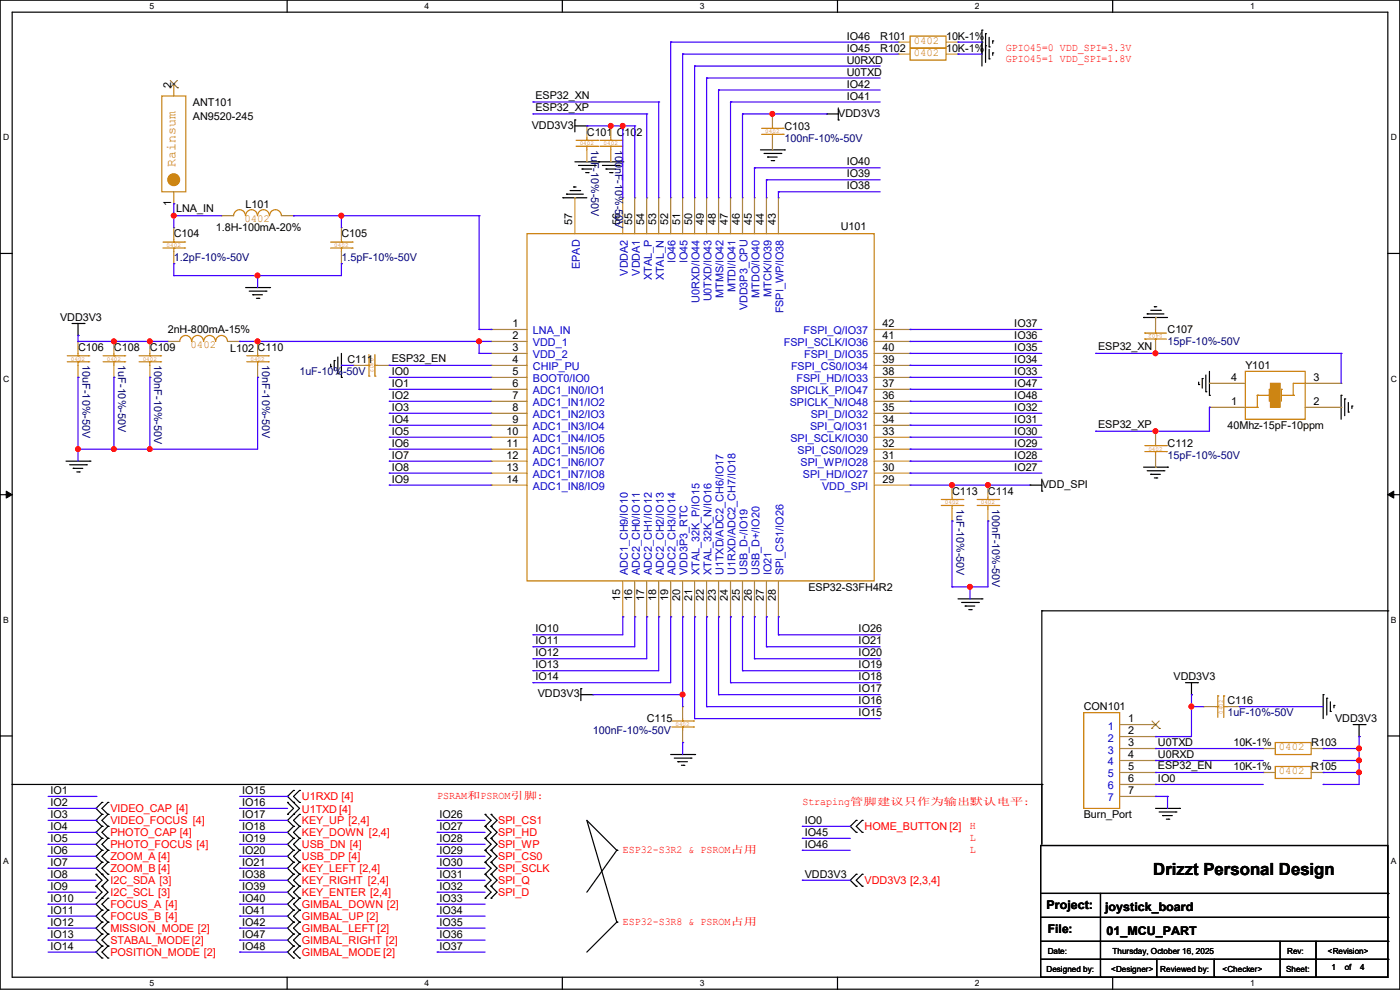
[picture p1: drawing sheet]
<svg xmlns="http://www.w3.org/2000/svg" width="297mm" height="210mm" viewBox="0 0 297 210" stroke-linecap="round" stroke-linejoin="round" font-family="sans-serif">
<path d="M0 0h297v209.8h-297zM2.6 2.6h291.8v204.7h-291.8z" fill="none" stroke="#000" stroke-width=".25"/>
<g fill="#fff">
<path d="M31.7 .3h1v2h-1z"/>
<path d="M31.7 207.6h1v1.9h-1z"/>
</g>
<path d="M60.9 0v2.6M60.9 207.3v2.5" fill="none" stroke="#000" stroke-width=".25"/>
<g fill="#fff">
<path d="M90.1 .3h1v2h-1z"/>
<path d="M90.1 207.6h1v1.9h-1z"/>
</g>
<path d="M119.3 0v2.6M119.3 207.3v2.5" fill="none" stroke="#000" stroke-width=".25"/>
<g fill="#fff">
<path d="M148.5 .3h.9v2h-.9z"/>
<path d="M148.5 207.6h.9v1.9h-.9z"/>
</g>
<path d="M177.7 0v2.6M177.7 207.3v2.5" fill="none" stroke="#000" stroke-width=".25"/>
<g fill="#fff">
<path d="M206.8 .3h1v2h-1z"/>
<path d="M206.8 207.6h1v1.9h-1z"/>
</g>
<path d="M236.1 0v2.6M236.1 207.3v2.5" fill="none" stroke="#000" stroke-width=".25"/>
<g fill="#fff">
<path d="M265.2 .3h1v2h-1z"/>
<path d="M265.2 207.6h1v1.9h-1z"/>
<path d="M.7 28.2h1.2v1.9h-1.2z"/>
<path d="M295.1 28.2h1.2v1.9h-1.2z"/>
<path d="M.7 79.3h1.2v2h-1.2z"/>
<path d="M295.1 79.3h1.2v2h-1.2z"/>
</g>
<path d="M0 53.8h2.6M294.4 53.8h2.6" fill="none" stroke="#000" stroke-width=".25"/>
<g fill="#fff">
<path d="M.7 130.5h1.2v2h-1.2z"/>
<path d="M295.1 130.5h1.1v2h-1.1z"/>
</g>
<path d="M0 104.9h2.6M294.4 104.9h2.6" fill="none" stroke="#000" stroke-width=".25"/>
<path d="M1.3 104.2l1.3 .7-1.3 .8zM294.4 104.9l1.3-.7v1.5z" fill="#000" stroke="#000" stroke-width=".21"/>
<g fill="#fff">
<path d="M.7 181.7h1.2v2h-1.2z"/>
<path d="M295.1 181.7h1.1v2h-1.1z"/>
</g>
<g fill="none" stroke="#000" stroke-width=".25">
<path d="M208.3 8.9h.1M208.3 6.4h.1M208.3 6.4v7.6M209.1 9.7h.1M209.1 7.2h.1M209.1 7.2v6.1M209.8 12.5h.1M209.8 9.9h.1M209.8 7.9v2M209.8 10.5v2M210.6 11.2h.1M210.6 8.7h.1"/>
<path d="M210.6 8.7v.5M210.6 11.2v.5M121.7 39.7h.1M121.7 39.7h.5M122 25.4h.1M122 26.7h2.5M122 25.4v2.6M122 34.3h10.1M122.7 35.1h3.6M123.5 35.9h.1M123.5 35.9h2M124.2 36.6h.6"/>
<path d="M124.5 26.7h.1M124.8 36.6h.1M126.3 35.1h.1M127 34.3h.1M127.8 35.1h3.6M128.6 35.9h.1M128.6 35.9h2M129.3 36.6h.5M129.8 36.6h.1M131.4 35.1h.1M132.1 34.3h.1M161.3 31.8h5.1"/>
<path d="M162.1 32.6h3.6M162.9 33.3h.1M162.9 33.3h2M163.6 34.1h.5M164.1 34.1h.1M165.7 32.6h.1M166.4 31.8h.1M175.3 24.2h.1M175.3 24.2h2.5M177.8 25.4h.1M177.8 22.9v2.5M119.4 42h.1"/>
<path d="M119.4 42h5.1M120.2 41.2h.1M120.2 41.2h3.5M120.9 40.4h2.1M123 40.4h.1M15.3 68.6h2.5M16.6 71.2h.1M16.6 68.6v2.6M17.8 68.6h.1M52.1 61h5.1M52.9 61.8h3.5M53.6 62.5h.1"/>
<path d="M53.6 62.5h2.1M54.4 63.3h.5M54.9 63.3h.1M56.4 61.8h.1M57.2 61h.1M70.1 77.8h.1M70.1 77.3v.5M70.9 76.5h.1M70.9 76.5v2M71.7 79.3h.1M71.7 75.7v3.6M72.4 75v5.1"/>
<path d="M242.6 67.4h.1M242.6 67.4h5.1M243.4 66.6h.1M243.4 66.6h3.5M244.1 65.8h2.1M244.9 65.1h.1M244.9 65.1h.5M246.2 65.8h.1M255.8 79.5v3.6M256.6 78.8v5.1M14 97.8h5.1M14.8 98.6h3.5"/>
<path d="M15.5 99.4h.1M15.5 99.4h2.1M18.3 98.6h.1M19.1 97.8h.1M72.4 80.1h.1M242.6 99.1h5.1M243.4 99.9h3.5M246.9 99.9h.1M247.7 99.1h.1M254.3 81.6h.1M254.3 81.1v.5M255.1 80.3h.1"/>
<path d="M255.1 80.3v2M255.8 83.1h.1M256.6 83.9h.1M284.5 83.9h.1M284.5 83.9v5M285.3 84.6h.1M285.3 84.6v3.6M286 87.4h.1M286 85.4v2M286.8 86.1h.1M286.8 86.1v.6M16.3 100.1h.5"/>
<path d="M16.8 100.1h.1M218.5 102.9h.1M218.5 102.9h2.5M221 104.2h.1M221 101.6v2.6M244.1 100.6h.1M244.1 100.6h2.1M244.9 101.4h.5M245.4 101.4h.1M203.2 127h5.1M204 127.8h3.6M204.8 128.6h.1"/>
<path d="M204.8 128.6h2M205.5 129.3h.5M206 129.3h.1M207.6 127.8h.1M208.3 127h.1M221 129.6h.1M221 129.6v49.5M221 129.6h73.4M294.4 129.6h.1M0 156.1h2.6M123.2 146.1h.1M123.2 147.4h2.6"/>
<path d="M123.2 146.1v2.5M125.8 147.4h.1M251.5 144.8h2.5M252.8 147.4h.1M252.8 144.8v2.6M254 144.8h.1M280.7 147.4h.1M280.7 147.4v5M281.5 148.1h.1M281.5 148.1v3.6M282.2 150.9h.1M282.2 148.9v2"/>
<path d="M283 149.6h.1M283 149.6v.6M287.1 153.7h2.5M288.3 156.3h.1M288.3 153.7v2.6M289.6 153.7h.1M294.4 156.1h2.6M2.6 166.4h.1M2.6 166.4h218.4M21.6 170.2h.1M21.6 172.8h.1M21.6 175.3h.1"/>
<path d="M21.6 177.8h.1M21.6 170.2l-1.2 1.3 1.2 1.3M21.6 172.8l-1.2 1.2 1.2 1.3M21.6 175.3l-1.2 1.3 1.2 1.2M21.6 177.8l-1.2 1.3 1.2 1.3M22.9 172.8h.1M22.9 170.2h.1M22.9 175.3h.1M22.9 177.8h.1M22.9 170.2l-1.3 1.3 1.3 1.3M22.9 172.8l-1.3 1.2 1.3 1.3M22.9 175.3l-1.3 1.3 1.3 1.2"/>
<path d="M22.9 177.8l-1.3 1.3 1.3 1.3M61 172.8h.1M61 170.2h.1M61 170.2l1.3 1.3-1.3 1.3M62.3 172.8h.1M62.3 170.2h.1M62.3 167.7h.1M62.3 175.3h.1M62.3 177.8h.1M62.3 167.7l-1.3 1.3 2.5 2.5-2.5 2.5 1.3 1.3M62.3 175.3l-1.3 1.3 1.3 1.2M62.3 177.8l-1.3 1.3 1.3 1.3"/>
<path d="M63.5 170.2h.1M63.5 167.7h.1M63.5 175.3h.1M63.5 172.8h.1M63.5 177.8h.1M63.5 167.7l-1.2 1.3 1.2 1.2M63.5 172.8l-1.2 1.2 1.2 1.3M63.5 175.3l-1.2 1.3 1.2 1.2M63.5 177.8l-1.2 1.3 1.2 1.3M102.9 177.8h.1M102.9 175.3h.1M102.9 172.8h.1"/>
<path d="M102.9 175.3l1.3 1.3-1.3 1.2M102.9 177.8l1.3 1.3-1.3 1.3M102.9 172.8l1.3 1.2-1.3 1.3M104.2 177.8h.1M104.2 175.3h.1M104.2 172.8h.1M104.2 175.3l1.3 1.3-1.3 1.2M104.2 177.8l1.3 1.3-1.3 1.3M104.2 172.8l1.3 1.2-1.3 1.3M142.3 160.1h5.1M143 160.8h3.6M143.8 161.6h.1"/>
<path d="M143.8 161.6h2M144.6 162.3h.5M145.1 162.3h.1M146.6 160.8h.1M147.4 160.1h.1M181.7 174h.1M181.7 176.6h.1M181.7 174l-1.3 1.3 1.3 1.3M182.9 176.6h.1M182.9 174h.1M182.9 174l-1.2 1.3 1.2 1.3M220.8 179.4h73.6v27.9h-73.6z"/>
<path d="M221 166.4h.1M245.2 171.5h5M245.9 172.3h3.6M246.7 173h.1M246.7 173h2M247.4 173.8h.5M247.9 173.8h.1M249.5 172.3h.1M250.2 171.5h.1M20.4 188h.1M20.4 185.5h.1M20.4 190.5h.1"/>
<path d="M20.4 185.5l1.2 1.2-1.2 1.3M20.4 188l1.2 1.3-1.2 1.2M21.6 188h.1M21.6 185.5h.1M21.6 190.5h.1M21.6 193.1h.1M21.6 180.4h.1M21.6 182.9h.1M21.6 195.6h.1M21.6 198.2h.1M21.6 182.9l-1.2 1.3 2.5 2.5-1.3 1.3M21.6 188l1.3 1.3-2.5 2.5 1.2 1.3"/>
<path d="M21.6 180.4l-1.2 1.3 1.2 1.2M21.6 195.6l-1.2 1.3 1.2 1.3M21.6 198.2l-1.2 1.2 1.2 1.3M21.6 193.1l-1.2 1.3 1.2 1.2M22.9 193.1h.1M22.9 190.5h.1M22.9 180.4h.1M22.9 182.9h.1M22.9 185.5h.1M22.9 198.2h.1M22.9 195.6h.1M22.9 190.5l-1.3 1.3 1.3 1.3"/>
<path d="M22.9 180.4l-1.3 1.3 1.3 1.2M22.9 182.9l-1.3 1.3 1.3 1.3M22.9 195.6l-1.3 1.3 1.3 1.3M22.9 198.2l-1.3 1.2 1.3 1.3M22.9 193.1l-1.3 1.3 1.3 1.2M62.3 190.5h.1M62.3 193.1h.1M62.3 195.6h.1M62.3 198.2h.1M62.3 182.9h.1M62.3 185.5h.1M62.3 188h.1"/>
<path d="M62.3 180.4h.1M62.3 190.5l-1.3 1.3 1.3 1.3M62.3 193.1l-1.3 1.3 1.3 1.2M62.3 195.6l-1.3 1.3 1.3 1.3M62.3 198.2l-1.3 1.2 1.3 1.3M62.3 182.9l-1.3 1.3 1.3 1.3M62.3 185.5l-1.3 1.2 1.3 1.3M62.3 188l-1.3 1.3 1.3 1.2M62.3 180.4l-1.3 1.3 1.3 1.2M63.5 193.1h.1M63.5 190.5h.1M63.5 195.6h.1"/>
<path d="M63.5 198.2h.1M63.5 185.5h.1M63.5 182.9h.1M63.5 188h.1M63.5 180.4h.1M63.5 190.5l-1.2 1.3 1.2 1.3M63.5 193.1l-1.2 1.3 1.2 1.2M63.5 195.6l-1.2 1.3 1.2 1.3M63.5 198.2l-1.2 1.2 1.2 1.3M63.5 182.9l-1.2 1.3 1.2 1.3M63.5 185.5l-1.2 1.2 1.2 1.3M63.5 188l-1.2 1.3 1.2 1.2"/>
<path d="M63.5 180.4l-1.2 1.3 1.2 1.2M102.9 180.4h.1M102.9 182.9h.1M102.9 185.5h.1M102.9 188h.1M102.9 190.5h.1M102.9 180.4l1.3 1.3-1.3 1.2M102.9 182.9l1.3 1.3-1.3 1.3M102.9 185.5l1.3 1.2-1.3 1.3M102.9 188l1.3 1.3-1.3 1.2M104.2 180.4h.1M104.2 182.9h.1"/>
<path d="M104.2 185.5h.1M104.2 188h.1M104.2 190.5h.1M104.2 180.4l1.3 1.3-1.3 1.2M104.2 182.9l1.3 1.3-1.3 1.3M104.2 185.5l1.3 1.2-1.3 1.3M104.2 188l1.3 1.3-1.3 1.2M130.9 180.4h.1M130.9 195.6h.1M130.9 180.4l-6.4-6.4 6.4 21.6M130.9 180.4l-6.4 8.9M130.9 195.6l-6.4 6.4"/>
<path d="M181.7 185.5h.1M181.7 188h.1M181.7 185.5l-1.3 1.2 1.3 1.3M182.9 188h.1M182.9 185.5h.1M182.9 185.5l-1.2 1.2 1.2 1.3M220.8 189.5h73.6M220.8 194.6h73.6M220.8 199.7h73.6M233.5 189.5v17.8M271.6 199.7v7.6M279.2 199.7v7.6"/>
<path d="M294.4 189.5h.1M294.4 194.6h.1M294.4 199.7h.1M21.6 200.7h.1M21.6 203.2h.1M21.6 200.7l-1.2 1.3 1.2 1.2M22.9 200.7h.1M22.9 203.2h.1M22.9 200.7l-1.3 1.3 1.3 1.2M62.3 200.7h.1M62.3 203.2h.1M62.3 200.7l-1.3 1.3 1.3 1.2"/>
<path d="M63.5 200.7h.1M63.5 203.2h.1M63.5 200.7l-1.2 1.3 1.2 1.2M220.8 203.5h73.6M233.5 207.3h.1M245.4 207.3h.1M245.4 203.5v3.8M257.6 207.3h.1M257.6 203.5v3.8M271.6 207.3h.1M279.2 207.3h.1M294.4 203.5h.1"/>
</g>
<g fill="none" stroke="#cc8006" stroke-width=".25">
<path d="M193.1 7.7h7.6v2.5h-7.6zM193.1 10.2h7.6v2.5h-7.6zM34.3 20.4h5.1v20.3h-5.1zM122.2 31h4.6M122.2 29.8h4.6M124.5 29.8h.1M124.5 31h.1M124.5 29.3v.5M124.5 31v.8M126.8 31h.1M126.8 29.8h.1M127.3 31h4.6"/>
<path d="M127.3 29.8h4.6M129.6 29.8h.1M129.6 31h.1M129.6 29.3v.5M129.6 31v.8M131.9 31h.1M131.9 29.8h.1M161.6 28.5h4.6M161.6 27.2h4.6M163.9 27.2h.1M163.9 28.5h.1M163.9 26.7v.5"/>
<path d="M163.9 28.5v.8M166.2 28.5h.1M166.2 27.2h.1M34.6 52.6h4.6M34.6 51.4h4.6M36.9 51.4h.1M36.9 52.6h.1M36.9 50.8v.6M36.9 52.6v.8M39.2 52.6h.1M39.2 51.4h.1M49.6 45.8a1.25 1.25 0 0 1 1.2-1.3 1.25 1.25 0 0 1 1.3 1.3"/>
<path d="M52.1 45.8a1.25 1.25 0 0 1 1.3-1.3 1.25 1.25 0 0 1 1.2 1.3 1.29 1.29 0 0 1 1.3-1.3 1.29 1.29 0 0 1 1.3 1.3 1.25 1.25 0 0 1 1.2-1.3 1.25 1.25 0 0 1 1.3 1.3M70.1 52.6h4.6M70.1 51.4h4.6M72.4 51.4h.1M72.4 52.6h.1M72.4 50.8v.6M72.4 52.6v.8M74.7 52.6h.1M74.7 51.4h.1M111.8 49.6h73.7v73.6h-73.7zM14.3 76.8h4.5M14.3 75.5h4.5"/>
<path d="M16.6 75.5h.1M16.6 76.8h.1M16.6 75v.5M16.6 76.8v.7M18.8 76.8h.1M18.8 75.5h.1M21.9 76.8h4.6M21.9 75.5h4.6M24.2 75.5h.1M24.2 76.8h.1M24.2 75v.5M24.2 76.8v.7"/>
<path d="M26.5 76.8h.1M26.5 75.5h.1M29.5 76.8h4.6M29.5 75.5h4.6M31.8 75.5h.1M31.8 76.8h.1M31.8 75v.5M31.8 76.8v.7M34.1 76.8h.1M34.1 75.5h.1M38.1 72.4a1.25 1.25 0 0 1 1.3-1.2 1.25 1.25 0 0 1 1.2 1.2M40.7 72.4a1.25 1.25 0 0 1 1.2-1.2 1.25 1.25 0 0 1 1.3 1.2"/>
<path d="M43.2 72.4a1.25 1.25 0 0 1 1.3-1.2 1.25 1.25 0 0 1 1.2 1.2M45.8 72.4a1.25 1.25 0 0 1 1.2-1.2 1.25 1.25 0 0 1 1.3 1.2M52.4 76.8h4.5M52.4 75.5h4.5M54.7 75.5h.1M54.7 76.8h.1M54.7 75v.5M54.7 76.8v.7M56.9 76.8h.1M56.9 75.5h.1M77.5 77.5h.8M78.3 79.8h.1"/>
<path d="M78.3 77.5h.1M78.3 75.2v4.6M79.5 77.5h.1M79.5 79.8h.1M79.5 77.5h.6M79.5 75.2v4.6M242.9 70.7h.1M242.9 71.9h.1M242.9 70.7h4.5M242.9 71.9h4.5M245.2 71.9h.1M245.2 70.7h.1"/>
<path d="M245.2 69.9v.8M245.2 71.9v.5M264.2 78.8h12.7v10.1h-12.7zM242.9 95.8h4.5M242.9 94.5h4.5M245.2 94.5h.1M245.2 95.8h.1M245.2 94v.5M245.2 95.8v.8M247.4 95.8h.1M247.4 94.5h.1M264.2 86.4h2.5"/>
<path d="M266.7 86.4h.1M266.7 83.9h.1M266.7 83.9v2.5M266.7 83.9h2.6M269.3 82.6h.1M269.3 82.6v2.5M271.8 82.6h.1M271.8 83.9h2.6M271.8 82.6v2.5M274.4 83.9h.1M276.9 81.3h.1M276.9 81.3h-2.5v2.6"/>
<path d="M199.7 107.2h4.6M199.7 106h4.6M202 106h.1M202 107.2h.1M202 105.5v.5M202 107.2v.8M204.3 107.2h.1M204.3 106h.1M207.3 107.2h4.6M207.3 106h4.6M209.6 106h.1M209.6 107.2h.1"/>
<path d="M209.6 105.5v.5M209.6 107.2v.8M211.9 107.2h.1M211.9 106h.1M142.5 154.2h4.6M142.5 153h4.6M144.8 153h.1M144.8 154.2h.1M144.8 152.4v.6M144.8 154.2v.8M147.1 154.2h.1M147.1 153h.1"/>
<path d="M229.9 151.2h7.6v20.3h-7.6zM257.9 149.9h.5M258.4 149.9h.1M258.4 147.6h.1M258.4 147.6v4.6M259.6 147.6h.1M259.6 149.9h.1M259.6 149.9h.8M259.6 147.6v4.6M270.6 157.5h7.6v2.6h-7.6zM270.6 162.6h7.6v2.5h-7.6z"/>
</g>
<g fill="none" stroke="#a84" stroke-width=".25">
<path d="M36.9 17.8h.1M36.9 17.8v2.6M190.5 8.9h.1M190.5 11.5h.1M190.5 8.9h2.6M190.5 11.5h2.6M200.7 8.9h2.5M200.7 11.5h2.5M203.2 8.9h.1M203.2 11.5h.1M124.5 26.7h.1M124.5 34.3h.1"/>
<path d="M124.5 26.7v2.6M124.5 31.8v2.5M129.6 26.7h.1M129.6 34.3h.1M129.6 26.7v2.6M129.6 31.8v2.5M163.9 24.2h.1M163.9 31.8h.1M163.9 24.2v2.5M163.9 29.3v2.5M36.9 43.2h.1M36.9 48.3h.1"/>
<path d="M36.9 55.9h.1M36.9 40.7v2.5M36.9 48.3v2.5M36.9 53.4v2.5M47 45.8h.1M47 45.8h2.6M59.7 45.8h2.6M62.3 45.8h.1M72.4 48.3h.1M72.4 55.9h.1M72.4 48.3v2.5M72.4 53.4v2.5"/>
<path d="M122 42h.1M122 42v7.6M132.1 42h.1M132.1 42v7.6M134.7 42h.1M134.7 42v7.6M137.2 42h.1M137.2 42v7.6M139.7 42h.1M139.7 42v7.6M142.3 42h.1M142.3 42v7.6"/>
<path d="M144.8 42h.1M144.8 42v7.6M147.4 42h.1M147.4 42v7.6M149.9 42h.1M149.9 42v7.6M152.4 42h.1M152.4 42v7.6M155 42h.1M155 42v7.6M157.5 42h.1M157.5 42v7.6"/>
<path d="M160.1 42h.1M160.1 42v7.6M162.6 42h.1M162.6 42v7.6M165.1 42h.1M165.1 42v7.6M16.6 72.4h.1M16.6 72.4v2.6M16.6 77.5v2.6M24.2 72.4h.1M24.2 72.4v2.6M24.2 77.5v2.6"/>
<path d="M31.8 72.4h.1M31.8 72.4v2.6M31.8 77.5v2.6M35.6 72.4h.1M35.6 72.4h2.5M48.3 72.4h2.5M50.8 72.4h.1M54.7 72.4h.1M54.7 72.4v2.6M54.7 77.5v2.6M75 77.5h.1M75 77.5h2.5"/>
<path d="M80.1 77.5h2.5M82.6 77.5h.1M104.2 72.4h.1M104.2 69.9h.1M104.2 75h.1M104.2 77.5h.1M104.2 77.5h7.6M104.2 69.9h7.6M104.2 72.4h7.6M104.2 75h7.6M185.5 77.5h7.6M185.5 69.9h7.6"/>
<path d="M185.5 72.4h7.6M185.5 75h7.6M193.1 77.5h.1M193.1 69.9h.1M193.1 72.4h.1M193.1 75h.1M245.2 75h.1M245.2 67.4h.1M245.2 67.4v2.5M245.2 72.4v2.6M16.6 80.1h.1M24.2 80.1h.1"/>
<path d="M31.8 80.1h.1M54.7 80.1h.1M104.2 97.8h.1M104.2 80.1h.1M104.2 90.2h.1M104.2 85.1h.1M104.2 87.7h.1M104.2 82.6h.1M104.2 92.8h.1M104.2 95.3h.1M104.2 97.8h7.6M104.2 80.1h7.6"/>
<path d="M104.2 90.2h7.6M104.2 95.3h7.6M104.2 92.8h7.6M104.2 85.1h7.6M104.2 87.7h7.6M104.2 82.6h7.6M185.5 97.8h7.6M185.5 80.1h7.6M185.5 90.2h7.6M185.5 95.3h7.6M185.5 92.8h7.6M185.5 85.1h7.6"/>
<path d="M185.5 87.7h7.6M185.5 82.6h7.6M193.1 97.8h.1M193.1 95.3h.1M193.1 92.8h.1M193.1 80.1h.1M193.1 85.1h.1M193.1 87.7h.1M193.1 90.2h.1M193.1 82.6h.1M245.2 91.5h.1M245.2 99.1h.1"/>
<path d="M245.2 91.5v2.5M245.2 96.6v2.5M256.6 86.4h.1M256.6 81.3h.1M256.6 86.4h7.6M256.6 81.3h7.6M276.9 86.4h7.6M276.9 81.3h7.6M284.5 86.4h.1M284.5 81.3h.1M104.2 100.4h.1M104.2 102.9h.1"/>
<path d="M104.2 100.4h7.6M104.2 102.9h7.6M185.5 100.4h7.6M185.5 102.9h7.6M193.1 100.4h.1M193.1 102.9h.1M202 102.9h.1M202 110.5h.1M202 102.9v2.6M202 108v2.5M209.6 102.9h.1M209.6 110.5h.1"/>
<path d="M209.6 102.9v2.6M209.6 108v2.5M132.1 130.9h.1M132.1 123.2v7.7M134.7 130.9h.1M134.7 123.2v7.7M137.2 130.9h.1M137.2 123.2v7.7M139.7 130.9h.1M139.7 123.2v7.7M142.3 130.9h.1M142.3 123.2v7.7"/>
<path d="M144.8 130.9h.1M144.8 123.2v7.7M147.4 130.9h.1M147.4 123.2v7.7M149.9 130.9h.1M149.9 123.2v7.7M152.4 130.9h.1M152.4 123.2v7.7M155 130.9h.1M155 123.2v7.7M157.5 130.9h.1M157.5 123.2v7.7"/>
<path d="M160.1 130.9h.1M160.1 123.2v7.7M162.6 130.9h.1M162.6 123.2v7.7M165.1 130.9h.1M165.1 123.2v7.7M144.8 149.9h.1M144.8 157.5h.1M144.8 149.9v2.5M144.8 155v2.5M237.5 153.7h7.7M237.5 156.3h7.7"/>
<path d="M237.5 158.8h7.7M245.2 153.7h.1M245.2 156.3h.1M245.2 158.8h.1M255.3 149.9h.1M255.3 149.9h2.6M260.4 149.9h2.5M262.9 149.9h.1M268 158.8h.1M268 158.8h2.6M278.2 158.8h2.5M280.7 158.8h.1"/>
<path d="M237.5 161.3h7.7M237.5 163.9h7.7M237.5 166.4h7.7M237.5 169h7.7M245.2 161.3h.1M245.2 163.9h.1M245.2 166.4h.1M245.2 169h.1M268 163.9h.1M268 163.9h2.6M278.2 163.9h2.5M280.7 163.9h.1"/>
</g>
<path d="M36.1 18.6h.1M36.1 17.1l1.6 1.5M37.6 17.1l-1.5 1.5M37.7 18.6h.1M244.3 154.5h.1M244.4 153l1.6 1.5M245.9 153l-1.6 1.5M246 154.5h.1" fill="none" stroke="#804000" stroke-width=".21"/>
<g fill="#cc8006" stroke="#cc8006" stroke-width=".25">
<path d="M269.5 81.3h2.1v5.1h-2.1z" fill-rule="evenodd"/>
<circle cx="36.9" cy="38.1" r="1.25"/>
</g>
<g fill="none" stroke="#4200ff" stroke-width=".25">
<path d="M142.3 8.9h.1M142.3 8.9v33.1M142.3 8.9h48.2M144.8 11.5h.1M144.8 11.5v30.5M144.8 11.5h45.7M147.4 14h.1M147.4 14v28M147.4 14h39.3M149.9 16.6h.1M149.9 16.6v25.4M149.9 16.6h36.8"/>
<path d="M152.4 19.1h.1M152.4 19.1v22.9M152.4 19.1h34.3M203.2 8.9h.1M203.2 11.5h.1M203.2 11.5h5.1M203.2 8.9h5.1M113.1 21.6h.1M113.1 24.2h.1M113.1 21.6h26.6M113.1 24.2h24.1M124.5 26.7h.1"/>
<path d="M124.5 26.7h10.2M132.1 26.7h.1M132.1 26.7v15.3M134.7 26.7h.1M134.7 26.7v15.3M137.2 24.2h.1M137.2 24.2v17.8M139.7 21.6h.1M139.7 21.6v20.4M155 21.6h.1M155 21.6v20.4M155 21.6h31.7"/>
<path d="M157.5 24.2h.1M157.5 24.2v17.8M157.5 24.2h17.8M160.1 35.6h.1M160.1 35.6v6.4M160.1 35.6h26.6M162.6 38.1h.1M162.6 38.1v3.9M162.6 38.1h24.1M175.3 24.2h.1M36.9 45.8h.1M36.9 43.2h.1"/>
<path d="M36.9 55.9h.1M36.9 58.5h.1M36.9 45.8h10.1M36.9 43.2v5.1M36.9 55.9v2.6M54.7 58.5h.1M54.7 58.5v2.5M62.3 45.8h.1M62.3 45.8h39.3M72.4 45.8h.1M72.4 55.9h.1M72.4 45.8v2.5"/>
<path d="M72.4 55.9v2.6h-35.5M101.6 45.8h.1M101.6 45.8v24.1M165.1 40.7h.1M165.1 40.7v1.3M165.1 40.7h21.6M16.6 71.2h.1M16.6 72.4h.1M16.6 71.2v1.2M16.6 72.4h19M24.2 72.4h.1M31.8 72.4h.1"/>
<path d="M50.8 72.4h.1M50.8 72.4h53.4M54.7 72.4h.1M72.4 77.5h.1M72.4 77.5h2.6M82.6 77.5h.1M82.6 77.5h21.6M101.6 72.4h.1M101.6 75h.1M101.6 69.9h.1M101.6 75h2.6M101.6 69.9h2.6"/>
<path d="M101.6 72.4v2.6M104.2 69.9h.1M193.1 69.9h.1M193.1 72.4h.1M193.1 75h.1M193.1 77.5h.1M193.1 75h27.9M193.1 72.4h27.9M193.1 77.5h27.9M193.1 69.9h27.9M232.5 75h.1M232.5 75h52"/>
<path d="M245.2 75h.1M284.5 75h.1M284.5 75v6.3M16.6 80.1h.1M16.6 95.3h.1M16.6 80.1v17.7M24.2 80.1h.1M24.2 95.3h.1M24.2 80.1v15.2M31.8 80.1h.1M31.8 95.3h.1M31.8 80.1v15.2"/>
<path d="M54.7 80.1h.1M54.7 80.1v15.2h-38.1M82.6 80.1h.1M82.6 82.6h.1M82.6 85.1h.1M82.6 87.7h.1M82.6 90.2h.1M82.6 92.8h.1M82.6 95.3h.1M82.6 97.8h.1M82.6 80.1h21.6M82.6 95.3h21.6"/>
<path d="M82.6 82.6h21.6M82.6 85.1h21.6M82.6 87.7h21.6M82.6 90.2h21.6M82.6 92.8h21.6M82.6 97.8h21.6M193.1 80.1h.1M193.1 82.6h.1M193.1 85.1h.1M193.1 87.7h.1M193.1 90.2h.1M193.1 92.8h.1"/>
<path d="M193.1 95.3h.1M193.1 97.8h.1M193.1 80.1h27.9M193.1 95.3h27.9M193.1 82.6h27.9M193.1 85.1h27.9M193.1 87.7h27.9M193.1 90.2h27.9M193.1 92.8h27.9M193.1 97.8h27.9M232.5 91.5h.1M245.2 91.5h.1"/>
<path d="M256.6 86.4h.1M256.6 86.4v5.1h-24.1M82.6 100.4h.1M82.6 102.9h.1M82.6 100.4h21.6M82.6 102.9h21.6M193.1 100.4h.1M193.1 100.4h27.9M193.1 102.9h25.4M202 102.9h.1M202 110.5h.1M202 110.5v14"/>
<path d="M209.6 102.9h.1M209.6 110.5h.1M209.6 110.5v14h-7.6M113.1 134.7h.1M113.1 137.2h.1M113.1 139.7h.1M132.1 130.9h.1M132.1 130.9v3.8h-19M134.7 130.9h.1M134.7 130.9v6.3h-21.6M137.2 130.9h.1M137.2 130.9v8.8h-24.1"/>
<path d="M139.7 130.9h.1M139.7 130.9v11.4h-26.6M142.3 130.9h.1M142.3 130.9v13.9h-29.2M144.8 130.9h.1M144.8 130.9v19M147.4 130.9h.1M147.4 130.9v21.5M149.9 130.9h.1M149.9 130.9v19M152.4 130.9h.1M152.4 130.9v16.5"/>
<path d="M155 130.9h.1M155 130.9v13.9M157.5 130.9h.1M157.5 130.9v11.4M160.1 130.9h.1M160.1 139.7h.1M160.1 130.9v8.8M160.1 139.7h26.6M162.6 130.9h.1M162.6 137.2h.1M162.6 137.2h24.1M162.6 130.9v6.3"/>
<path d="M165.1 130.9h.1M165.1 134.7h.1M165.1 130.9v3.8M165.1 134.7h21.6M202 124.5h.1M205.8 124.5h.1M205.8 124.5v2.5M113.1 142.3h.1M113.1 144.8h.1M125.8 147.4h19M144.8 147.4h.1M144.8 157.5h.1"/>
<path d="M144.8 157.5v2.6M147.4 152.4h.1M147.4 152.4h39.3M149.9 149.9h.1M149.9 149.9h36.8M152.4 147.4h.1M152.4 147.4h34.3M155 144.8h.1M155 144.8h31.7M157.5 142.3h.1M157.5 142.3h29.2M245.2 156.3h.1"/>
<path d="M245.2 158.8h.1M245.2 158.8h22.8M252.8 147.4h.1M252.8 149.9h.1M252.8 149.9h2.5M252.8 147.4v8.9h-7.6M262.9 149.9h.1M262.9 149.9h17.8M280.7 158.8h.1M280.7 158.8h7.6M288.3 156.3h.1M288.3 158.8h.1"/>
<path d="M288.3 156.3v10.1h-7.6M10.2 179.1h.1M10.2 169h10.2M10.2 171.5h10.2M10.2 174h10.2M10.2 176.6h10.2M10.2 179.1h10.2M20.4 169h.1M20.4 171.5h.1M20.4 174h.1M20.4 176.6h.1M50.8 171.5h.1"/>
<path d="M50.8 174h.1M50.8 176.6h.1M50.8 179.1h.1M50.8 169h10.2M50.8 171.5h10.2M50.8 174h10.2M50.8 176.6h10.2M50.8 179.1h10.2M61 169h.1M92.8 176.6h.1M92.8 179.1h.1M92.8 174h.1"/>
<path d="M92.8 174h10.1M92.8 176.6h10.1M92.8 179.1h10.1M170.2 177.8h.1M170.2 175.3h.1M170.2 177.8h10.2M170.2 175.3h10.2M245.2 161.3h.1M245.2 163.9h.1M245.2 166.4h.1M245.2 169h.1M245.2 169h2.5"/>
<path d="M245.2 161.3h22.8M245.2 163.9h22.8M245.2 166.4h22.8M247.7 169h.1M247.7 169v2.5M280.7 161.3h.1M280.7 163.9h.1M280.7 166.4h.1M280.7 161.3h7.6M280.7 163.9h7.6M288.3 161.3h.1M288.3 163.9h.1"/>
<path d="M10.2 181.7h.1M10.2 184.2h.1M10.2 186.7h.1M10.2 189.3h.1M10.2 191.8h.1M10.2 194.4h.1M10.2 196.9h.1M10.2 199.4h.1M10.2 181.7h10.2M10.2 184.2h10.2M10.2 186.7h10.2M10.2 191.8h10.2"/>
<path d="M10.2 194.4h10.2M10.2 196.9h10.2M10.2 189.3h10.2M10.2 199.4h10.2M50.8 181.7h.1M50.8 184.2h.1M50.8 191.8h.1M50.8 194.4h.1M50.8 196.9h.1M50.8 186.7h.1M50.8 189.3h.1M50.8 199.4h.1"/>
<path d="M50.8 181.7h10.2M50.8 184.2h10.2M50.8 186.7h10.2M50.8 191.8h10.2M50.8 194.4h10.2M50.8 196.9h10.2M50.8 189.3h10.2M50.8 199.4h10.2M92.8 181.7h.1M92.8 184.2h.1M92.8 186.7h.1M92.8 189.3h.1"/>
<path d="M92.8 191.8h.1M92.8 194.4h.1M92.8 196.9h.1M92.8 199.4h.1M92.8 181.7h10.1M92.8 184.2h10.1M92.8 186.7h10.1M92.8 191.8h10.1M92.8 194.4h10.1M92.8 196.9h10.1M92.8 189.3h10.1M92.8 199.4h10.1"/>
<path d="M170.2 180.4h.1M170.2 186.7h.1M170.2 186.7h10.2M170.2 180.4h10.2M10.2 202h10.2M20.4 202h.1M50.8 202h.1M50.8 202h10.2M92.8 202h.1M92.8 202h10.1"/>
</g>
<g fill="#f00" stroke="#f00" stroke-width=".25">
<circle cx="245.1" cy="75" r=".49"/>
<circle cx="245.1" cy="91.5" r=".49"/>
<circle cx="24.2" cy="72.4" r=".49"/>
<circle cx="31.8" cy="72.4" r=".49"/>
<circle cx="101.6" cy="72.4" r=".49"/>
<circle cx="54.6" cy="72.4" r=".49"/>
<circle cx="16.5" cy="95.3" r=".49"/>
<circle cx="24.2" cy="95.3" r=".49"/>
<circle cx="31.8" cy="95.3" r=".49"/>
<circle cx="144.8" cy="147.3" r=".49"/>
<circle cx="202" cy="102.9" r=".49"/>
<circle cx="209.6" cy="102.9" r=".49"/>
<circle cx="205.8" cy="124.5" r=".49"/>
<circle cx="163.9" cy="24.2" r=".49"/>
<circle cx="129.6" cy="26.7" r=".49"/>
<circle cx="132.1" cy="26.7" r=".49"/>
<circle cx="252.8" cy="149.9" r=".49"/>
<circle cx="288.3" cy="161.3" r=".49"/>
<circle cx="288.3" cy="158.8" r=".49"/>
<circle cx="288.3" cy="163.9" r=".49"/>
<circle cx="36.9" cy="45.7" r=".49"/>
<circle cx="54.6" cy="58.4" r=".49"/>
<circle cx="72.4" cy="45.7" r=".49"/>
</g>
<text font-size="3.6" x="244.6" y="185.7">Drizzt Personal Design</text>
<text font-size="2.8" fill="#cc8006" x="37.2" y="35.3" transform="rotate(-90 37.2 35.3)">Rainsum</text>
<g font-size="2.5">
<text x="222" y="192.9">Project:</text>
<text x="222.3" y="198">File:</text>
<text x="234.5" y="193.2">joystick_board</text>
<text x="234.7" y="198.2">01_MCU_PART</text>
</g>
<g font-size="2.3">
<text x="179.6" y="11">IO45</text>
<text x="179.6" y="8.4">IO46</text>
<text x="186.7" y="8.5">R101</text>
<text x="186.7" y="11">R102</text>
<text x="200.7" y="8.5">10K-1%</text>
<text x="200.7" y="11">10K-1%</text>
<text x="179.6" y="13.5">U0RXD</text>
<text x="179.6" y="16">U0TXD</text>
<text x="36.3" y="18.6" transform="rotate(-90 36.3 18.6)">2</text>
<text x="40.9" y="22.4">ANT101</text>
<text x="113.6" y="20.9">ESP32_XN</text>
<text x="113.6" y="23.5">ESP32_XP</text>
<text x="179.6" y="18.6">IO42</text>
<text x="179.6" y="21.1">IO41</text>
<text x="40.9" y="25.5">AN9520-245</text>
<text x="112.8" y="27.3">VDD3V3</text>
<text x="124.5" y="28.8">C101</text>
<text x="130.9" y="28.8">C102</text>
<text x="166.4" y="27.5">C103</text>
<text x="177.8" y="24.7">VDD3V3</text>
<text x="179.6" y="35.1">IO40</text>
<text x="179.6" y="37.6">IO39</text>
<text x="179.6" y="40.2">IO38</text>
<text x="36.3" y="43.7" transform="rotate(-90 36.3 43.7)">1</text>
<text x="37.4" y="45">LNA_IN</text>
<text x="52.1" y="44">L101</text>
<text x="121.4" y="47.8" transform="rotate(-90 121.4 47.8)">57</text>
<text x="131.6" y="47.8" transform="rotate(-90 131.6 47.8)">56</text>
<text x="134.1" y="47.8" transform="rotate(-90 134.1 47.8)">55</text>
<text x="136.7" y="47.8" transform="rotate(-90 136.7 47.8)">54</text>
<text x="139.2" y="47.8" transform="rotate(-90 139.2 47.8)">53</text>
<text x="141.7" y="47.8" transform="rotate(-90 141.7 47.8)">52</text>
<text x="144.3" y="47.8" transform="rotate(-90 144.3 47.8)">51</text>
<text x="146.8" y="47.8" transform="rotate(-90 146.8 47.8)">50</text>
<text x="149.4" y="47.8" transform="rotate(-90 149.4 47.8)">49</text>
<text x="151.9" y="47.8" transform="rotate(-90 151.9 47.8)">48</text>
<text x="154.4" y="47.8" transform="rotate(-90 154.4 47.8)">47</text>
<text x="157" y="47.8" transform="rotate(-90 157 47.8)">46</text>
<text x="159.5" y="47.8" transform="rotate(-90 159.5 47.8)">45</text>
<text x="162.1" y="47.8" transform="rotate(-90 162.1 47.8)">44</text>
<text x="164.6" y="47.8" transform="rotate(-90 164.6 47.8)">43</text>
<text x="36.9" y="50.4">C104</text>
<text x="45.8" y="49.1">1.8H-100mA-20%</text>
<text x="72.4" y="50.4">C105</text>
<text x="178.4" y="48.9">U101</text>
<text x="12.7" y="68.2">VDD3V3</text>
<text x="35.6" y="70.7">2nH-800mA-15%</text>
<text x="108.8" y="71.9">2</text>
<text x="108.8" y="69.3">1</text>
<text x="187.2" y="69.3">42</text>
<text x="187.2" y="71.9">41</text>
<text x="215.2" y="69.4">IO37</text>
<text x="215.2" y="71.9">IO36</text>
<text x="247.7" y="70.7">C107</text>
<text x="16.6" y="74.5">C106</text>
<text x="24.2" y="74.5">C108</text>
<text x="31.8" y="74.5">C109</text>
<text x="48.8" y="74.8">L102</text>
<text x="54.7" y="74.5">C110</text>
<text x="73.7" y="77">C111</text>
<text x="83.1" y="76.8">ESP32_EN</text>
<text x="108.8" y="74.4">3</text>
<text x="108.8" y="77">4</text>
<text x="187.2" y="77">39</text>
<text x="187.2" y="74.4">40</text>
<text x="215.2" y="74.5">IO35</text>
<text x="215.2" y="77">IO34</text>
<text x="233" y="74.3">ESP32_XN</text>
<text x="83.1" y="79.5">IO0</text>
<text x="83.1" y="82.1">IO1</text>
<text x="108.8" y="79.5">5</text>
<text x="108.8" y="82">6</text>
<text x="187.2" y="79.5">38</text>
<text x="187.2" y="82">37</text>
<text x="215.2" y="79.5">IO33</text>
<text x="215.2" y="82.1">IO47</text>
<text x="261.2" y="80.8">4</text>
<text x="264.2" y="78.3">Y101</text>
<text x="278.7" y="80.8">3</text>
<text x="83.1" y="84.6">IO2</text>
<text x="83.1" y="87.2">IO3</text>
<text x="83.1" y="89.7">IO4</text>
<text x="108.8" y="89.7">9</text>
<text x="108.8" y="84.6">7</text>
<text x="108.8" y="87.1">8</text>
<text x="187.2" y="84.6">36</text>
<text x="187.2" y="87.1">35</text>
<text x="187.2" y="89.7">34</text>
<text x="215.2" y="84.6">IO48</text>
<text x="215.2" y="87.2">IO32</text>
<text x="215.2" y="89.7">IO31</text>
<text x="261.2" y="85.9">1</text>
<text x="278.7" y="85.9">2</text>
<text x="83.1" y="92.2">IO5</text>
<text x="83.1" y="94.8">IO6</text>
<text x="107.5" y="92.2">10</text>
<text x="107.5" y="94.7">11</text>
<text x="187.2" y="94.7">32</text>
<text x="187.2" y="92.2">33</text>
<text x="215.2" y="92.2">IO30</text>
<text x="215.2" y="94.8">IO29</text>
<text x="233" y="90.8">ESP32_XP</text>
<text x="247.7" y="94.8">C112</text>
<text x="260.4" y="91">40Mhz-15pF-10ppm</text>
<text x="83.1" y="97.3">IO7</text>
<text x="83.1" y="99.9">IO8</text>
<text x="107.5" y="99.8">13</text>
<text x="107.5" y="97.3">12</text>
<text x="187.2" y="97.3">31</text>
<text x="187.2" y="99.8">30</text>
<text x="215.2" y="97.3">IO28</text>
<text x="215.2" y="99.9">IO27</text>
<text x="83.1" y="102.4">IO9</text>
<text x="107.5" y="102.4">14</text>
<text x="187.2" y="102.4">29</text>
<text x="202" y="105">C113</text>
<text x="209.6" y="105">C114</text>
<text x="221" y="103.5">VDD_SPI</text>
<text x="171.5" y="125.3">ESP32-S3FH4R2</text>
<text x="131.6" y="127.6" transform="rotate(-90 131.6 127.6)">15</text>
<text x="134.1" y="127.6" transform="rotate(-90 134.1 127.6)">16</text>
<text x="136.7" y="127.6" transform="rotate(-90 136.7 127.6)">17</text>
<text x="139.2" y="127.6" transform="rotate(-90 139.2 127.6)">18</text>
<text x="141.7" y="127.6" transform="rotate(-90 141.7 127.6)">19</text>
<text x="144.3" y="127.6" transform="rotate(-90 144.3 127.6)">20</text>
<text x="146.8" y="127.6" transform="rotate(-90 146.8 127.6)">21</text>
<text x="149.4" y="127.6" transform="rotate(-90 149.4 127.6)">22</text>
<text x="151.9" y="127.6" transform="rotate(-90 151.9 127.6)">23</text>
<text x="154.4" y="127.6" transform="rotate(-90 154.4 127.6)">24</text>
<text x="157" y="127.6" transform="rotate(-90 157 127.6)">25</text>
<text x="159.5" y="127.6" transform="rotate(-90 159.5 127.6)">26</text>
<text x="162.1" y="127.6" transform="rotate(-90 162.1 127.6)">27</text>
<text x="164.6" y="127.6" transform="rotate(-90 164.6 127.6)">28</text>
<text x="113.6" y="134.2">IO10</text>
<text x="113.6" y="136.7">IO11</text>
<text x="182.2" y="134.2">IO26</text>
<text x="182.2" y="136.7">IO21</text>
<text x="113.6" y="139.2">IO12</text>
<text x="113.6" y="141.8">IO13</text>
<text x="182.2" y="139.2">IO20</text>
<text x="182.2" y="141.8">IO19</text>
<text x="113.6" y="144.3">IO14</text>
<text x="114.1" y="147.9">VDD3V3</text>
<text x="182.2" y="144.3">IO18</text>
<text x="182.2" y="146.9">IO17</text>
<text x="182.2" y="149.4">IO16</text>
<text x="249" y="144.4">VDD3V3</text>
<text x="260.4" y="149.4">C116</text>
<text x="137.2" y="153.2">C115</text>
<text x="182.2" y="151.9">IO15</text>
<text x="229.9" y="150.7">CON101</text>
<text x="239.3" y="153.2">1</text>
<text x="239.3" y="155.7">2</text>
<text x="283.3" y="153.2">VDD3V3</text>
<text x="239.3" y="158.2">3</text>
<text x="239.3" y="160.8">4</text>
<text x="245.7" y="158.3">U0TXD</text>
<text x="245.7" y="160.8">U0RXD</text>
<text x="261.7" y="158.3">10K-1%</text>
<text x="278.2" y="158.3">R103</text>
<text x="239.3" y="163.3">5</text>
<text x="239.3" y="165.9">6</text>
<text x="245.7" y="163.2">ESP32_EN</text>
<text x="245.7" y="165.9">IO0</text>
<text x="261.7" y="163.4">10K-1%</text>
<text x="278.2" y="163.4">R105</text>
<text x="10.7" y="168.4">IO1</text>
<text x="10.7" y="171">IO2</text>
<text x="10.7" y="173.5">IO3</text>
<text x="51.4" y="171">IO16</text>
<text x="51.4" y="173.5">IO17</text>
<text x="51.4" y="168.4">IO15</text>
<text x="93.3" y="173.5">IO26</text>
<text x="229.9" y="173.6">Burn_Port</text>
<text x="239.3" y="168.4">7</text>
<text x="10.7" y="176.1">IO4</text>
<text x="10.7" y="178.6">IO5</text>
<text x="51.4" y="176.1">IO18</text>
<text x="51.4" y="178.6">IO19</text>
<text x="93.3" y="176.1">IO27</text>
<text x="93.3" y="178.6">IO28</text>
<text x="170.7" y="177.3">IO45</text>
<text x="170.7" y="179.9">IO46</text>
<text x="170.7" y="174.8">IO0</text>
<text x="10.7" y="181.1">IO6</text>
<text x="10.7" y="183.7">IO7</text>
<text x="51.4" y="181.1">IO20</text>
<text x="51.4" y="183.7">IO21</text>
<text x="93.3" y="181.1">IO29</text>
<text x="93.3" y="183.7">IO30</text>
<text x="10.7" y="186.2">IO8</text>
<text x="10.7" y="188.8">IO9</text>
<text x="10.7" y="191.3">IO10</text>
<text x="51.4" y="191.3">IO40</text>
<text x="51.4" y="186.2">IO38</text>
<text x="51.4" y="188.8">IO39</text>
<text x="93.3" y="186.2">IO31</text>
<text x="93.3" y="188.8">IO32</text>
<text x="93.3" y="191.3">IO33</text>
<text x="170.7" y="186.2">VDD3V3</text>
<text x="10.7" y="193.8">IO11</text>
<text x="10.7" y="196.4">IO12</text>
<text x="51.4" y="193.8">IO41</text>
<text x="51.4" y="196.4">IO42</text>
<text x="93.3" y="193.8">IO34</text>
<text x="93.3" y="196.4">IO35</text>
<text x="10.7" y="198.9">IO13</text>
<text x="10.7" y="201.5">IO14</text>
<text x="51.4" y="198.9">IO47</text>
<text x="51.4" y="201.5">IO48</text>
<text x="93.3" y="198.9">IO36</text>
<text x="93.3" y="201.5">IO37</text>
</g>
<g font-size="2.3" fill="#cc8006">
<text x="193.8" y="9.3">0402</text>
<text x="193.8" y="11.8">0402</text>
<text x="51.9" y="47.1">0402</text>
<text x="40.4" y="73.8">0402</text>
<text x="271.3" y="159.1">0402</text>
<text x="271.3" y="164.2">0402</text>
</g>
<g font-size="2.3" fill="#f00">
<text x="213.4" y="10.8">GPIO45=0 VDD_SPI=3.3V</text>
<text x="213.4" y="13.1">GPIO45=1 VDD_SPI=1.8V</text>
<text x="23.4" y="172.3">VIDEO_CAP [4]</text>
<text x="64.1" y="172.5">U1TXD [4]</text>
<text x="64.1" y="169.8">U1RXD [4]</text>
<text x="92.8" y="169.5">PSRAM和PSROM引脚:</text>
<text x="170.2" y="170.8">Straping管脚建议只作为输出默认电平:</text>
<text x="205.9" y="170.8">:</text>
<text x="23.4" y="174.8">VIDEO_FOCUS [4]</text>
<text x="23.4" y="177.4">PHOTO_CAP [4]</text>
<text x="23.4" y="179.9">PHOTO_FOCUS [4]</text>
<text x="64.1" y="174.8">KEY_UP [2,4]</text>
<text x="64.1" y="177.4">KEY_DOWN [2,4]</text>
<text x="64.1" y="179.9">USB_DN [4]</text>
<text x="105.7" y="177.4">SPI_HD</text>
<text x="105.7" y="179.9">SPI_WP</text>
<text x="105.7" y="174.8">SPI_CS1</text>
<text x="183.4" y="176.1">HOME_BUTTON [2]</text>
<text x="205.8" y="175.9">H</text>
<text x="205.8" y="178.4">L</text>
<text x="23.4" y="182.5">ZOOM_A [4]</text>
<text x="23.4" y="185">ZOOM_B [4]</text>
<text x="64.1" y="185">KEY_LEFT [2,4]</text>
<text x="64.1" y="182.5">USB_DP [4]</text>
<text x="105.7" y="182.5">SPI_CS0</text>
<text x="105.7" y="185">SPI_SCLK</text>
<text x="132.1" y="181">ESP32-S3R2 &amp; PSROM占用</text>
<text x="205.8" y="181">L</text>
<text x="23.4" y="187.5">I2C_SDA [3]</text>
<text x="23.4" y="190.1">I2C_SCL [3]</text>
<text x="64.1" y="187.5">KEY_RIGHT [2,4]</text>
<text x="64.1" y="190.1">KEY_ENTER [2,4]</text>
<text x="105.7" y="187.5">SPI_Q</text>
<text x="105.7" y="190.1">SPI_D</text>
<text x="183.4" y="187.5">VDD3V3 [2,3,4]</text>
<text x="23.4" y="192.6">FOCUS_A [4]</text>
<text x="23.4" y="197.7">MISSION_MODE [2]</text>
<text x="23.4" y="195.2">FOCUS_B [4]</text>
<text x="64.1" y="192.6">GIMBAL_DOWN [2]</text>
<text x="64.1" y="195.2">GIMBAL_UP [2]</text>
<text x="64.1" y="197.7">GIMBAL_LEFT [2]</text>
<text x="132.1" y="196.2">ESP32-S3R8 &amp; PSROM占用</text>
<text x="23.4" y="200.2">STABAL_MODE[2]</text>
<text x="23.4" y="202.8">POSITION_MODE [2]</text>
<text x="64.1" y="200.2">GIMBAL_RIGHT [2]</text>
<text x="64.1" y="202.8">GIMBAL_MODE [2]</text>
</g>
<g font-size="2.3" fill="#000080">
<text x="125.4" y="31.8" transform="rotate(90 125.4 31.8)">1uF-10%-50V</text>
<text x="130.5" y="31.8" transform="rotate(90 130.5 31.8)">100nF-10%-50V</text>
<text x="166.4" y="30.1">100nF-10%-50V</text>
<text x="36.9" y="55.5">1.2pF-10%-50V</text>
<text x="72.4" y="55.5">1.5pF-10%-50V</text>
<text x="17.5" y="77.5" transform="rotate(90 17.5 77.5)">10uF-10%-50V</text>
<text x="25.1" y="77.5" transform="rotate(90 25.1 77.5)">1uF-10%-50V</text>
<text x="32.7" y="77.5" transform="rotate(90 32.7 77.5)">100nF-10%-50V</text>
<text x="55.6" y="77.5" transform="rotate(90 55.6 77.5)">10nF-10%-50V</text>
<text x="247.7" y="73.2">15pF-10%-50V</text>
<text x="63.5" y="79.6">1uF-10%-50V</text>
<text x="247.7" y="97.4">15pF-10%-50V</text>
<text x="202.9" y="108" transform="rotate(90 202.9 108)">1uF-10%-50V</text>
<text x="210.5" y="108" transform="rotate(90 210.5 108)">100nF-10%-50V</text>
<text x="125.8" y="155.8">100nF-10%-50V</text>
<text x="260.4" y="152">1uF-10%-50V</text>
</g>
<g font-size="2.3" fill="#00c">
<text x="123" y="57.1" transform="rotate(-90 123 57.1)">EPAD</text>
<text x="133.2" y="58.5" transform="rotate(-90 133.2 58.5)">VDDA2</text>
<text x="135.7" y="58.5" transform="rotate(-90 135.7 58.5)">VDDA1</text>
<text x="138.3" y="59.4" transform="rotate(-90 138.3 59.4)">XTAL_P</text>
<text x="140.8" y="59.5" transform="rotate(-90 140.8 59.5)">XTAL_N</text>
<text x="143.3" y="55.8" transform="rotate(-90 143.3 55.8)">IO46</text>
<text x="145.9" y="55.8" transform="rotate(-90 145.9 55.8)">IO45</text>
<text x="148.4" y="64.2" transform="rotate(-90 148.4 64.2)">U0RXD/IO44</text>
<text x="151" y="63.9" transform="rotate(-90 151 63.9)">U0TXD/IO43</text>
<text x="153.5" y="63.2" transform="rotate(-90 153.5 63.2)">MTMS/IO42</text>
<text x="156" y="62" transform="rotate(-90 156 62)">MTDI/IO41</text>
<text x="158.6" y="65.8" transform="rotate(-90 158.6 65.8)">VDD3P3_CPU</text>
<text x="161.1" y="63.2" transform="rotate(-90 161.1 63.2)">MTDO/IO40</text>
<text x="163.7" y="62.9" transform="rotate(-90 163.7 62.9)">MTCK/IO39</text>
<text x="113.1" y="71">LNA_IN</text>
<text x="166.2" y="66.5" transform="rotate(-90 166.2 66.5)">FSPI_WP/IO38</text>
<text x="170.5" y="71">FSPI_Q/IO37</text>
<text x="113.1" y="73.5">VDD_1</text>
<text x="113.1" y="76">VDD_2</text>
<text x="166.3" y="73.5">FSPI_SCLK/IO36</text>
<text x="170.6" y="76">FSPI_D/IO35</text>
<text x="113.1" y="81.1">BOOT0/IO0</text>
<text x="113.1" y="83.7">ADC1_IN0/IO1</text>
<text x="113.1" y="78.6">CHIP_PU</text>
<text x="167.7" y="83.7">SPICLK_P/IO47</text>
<text x="167.8" y="78.6">FSPI_CS0/IO34</text>
<text x="169" y="81.1">FSPI_HD/IO33</text>
<text x="113.1" y="86.2">ADC1_IN1/IO2</text>
<text x="113.1" y="88.7">ADC1_IN2/IO3</text>
<text x="167.6" y="86.2">SPICLK_N/IO48</text>
<text x="172" y="88.7">SPI_D/IO32</text>
<text x="113.1" y="91.3">ADC1_IN3/IO4</text>
<text x="113.1" y="93.8">ADC1_IN4/IO5</text>
<text x="167.7" y="93.8">SPI_SCLK/IO30</text>
<text x="171.9" y="91.3">SPI_Q/IO31</text>
<text x="113.1" y="101.4">ADC1_IN7/IO8</text>
<text x="113.1" y="98.9">ADC1_IN6/IO7</text>
<text x="113.1" y="96.3">ADC1_IN5/IO6</text>
<text x="169.2" y="96.3">SPI_CS0/IO29</text>
<text x="169.8" y="98.9">SPI_WP/IO28</text>
<text x="170.4" y="101.4">SPI_HD/IO27</text>
<text x="113.1" y="104">ADC1_IN8/IO9</text>
<text x="174.4" y="104">VDD_SPI</text>
<text x="133.2" y="122" transform="rotate(-90 133.2 122)">ADC1_CH9/IO10</text>
<text x="135.7" y="122" transform="rotate(-90 135.7 122)">ADC2_CH0/IO11</text>
<text x="138.3" y="122" transform="rotate(-90 138.3 122)">ADC2_CH1/IO12</text>
<text x="140.8" y="122" transform="rotate(-90 140.8 122)">ADC2_CH2/IO13</text>
<text x="143.3" y="122" transform="rotate(-90 143.3 122)">ADC2_CH3/IO14</text>
<text x="145.9" y="122" transform="rotate(-90 145.9 122)">VDD3P3_RTC</text>
<text x="148.4" y="122" transform="rotate(-90 148.4 122)">XTAL_32K_P/IO15</text>
<text x="151" y="122" transform="rotate(-90 151 122)">XTAL_32K_N/IO16</text>
<text x="153.5" y="122" transform="rotate(-90 153.5 122)">U1TXD/ADC2_CH6/IO17</text>
<text x="156" y="122" transform="rotate(-90 156 122)">U1RXD/ADC2_CH7/IO18</text>
<text x="158.6" y="122" transform="rotate(-90 158.6 122)">USB_D-/IO19</text>
<text x="161.1" y="122" transform="rotate(-90 161.1 122)">USB_D+/IO20</text>
<text x="163.7" y="122" transform="rotate(-90 163.7 122)">IO21</text>
<text x="166.2" y="122" transform="rotate(-90 166.2 122)">SPI_CS1/IO26</text>
<text x="235" y="154.8">1</text>
<text x="235" y="157.3">2</text>
<text x="235" y="159.8">3</text>
<text x="235" y="162.4">4</text>
<text x="235" y="164.9">5</text>
<text x="235" y="167.5">6</text>
<text x="235" y="170">7</text>
</g>
<g font-size="1.8">
<text x="31.7" y="1.9">5</text>
<text x="90.1" y="1.9">4</text>
<text x="148.5" y="1.9">3</text>
<text x="206.8" y="1.9">2</text>
<text x="265.2" y="1.9">1</text>
<text x=".7" y="29.8">D</text>
<text x="295.1" y="29.8">D</text>
<text x=".7" y="80.9">C</text>
<text x="295.1" y="80.9">C</text>
<text x=".7" y="132.1">B</text>
<text x="295.1" y="132.1">B</text>
<text x=".7" y="183.3">A</text>
<text x="295.1" y="183.3">A</text>
<text x="222.3" y="202.3">Date:</text>
<text x="236" y="202.3">Thursday, October 16, 2025</text>
<text x="273.1" y="202.3">Rev:</text>
<text x="281.7" y="202.3">&lt;Revision&gt;</text>
<text x="31.7" y="209.2">5</text>
<text x="90.1" y="209.2">4</text>
<text x="148.5" y="209.2">3</text>
<text x="206.8" y="209.2">2</text>
<text x="222" y="206.1">Designed by:</text>
<text x="235.7" y="206.1">&lt;Designer&gt;</text>
<text x="246.2" y="206.1">Reviewed by:</text>
<text x="259.4" y="206.1">&lt;Checker&gt;</text>
<text x="265.2" y="209.2">1</text>
<text x="272.8" y="206.1">Sheet:</text>
<text x="282.5" y="205.9">1</text>
<text x="285.3" y="205.9">of</text>
<text x="288.6" y="205.9">4</text>
</g>
<g font-size="1.3" fill="#cc8006">
<text x="162.3" y="28.3">0402</text>
<text x="123" y="30.8">0402</text>
<text x="128.1" y="30.8">0402</text>
<text x="35.3" y="52.4">0402</text>
<text x="70.9" y="52.4">0402</text>
<text x="246.7" y="70.9" transform="rotate(-180 246.7 70.9)">0402</text>
<text x="15" y="76.5">0402</text>
<text x="22.6" y="76.5">0402</text>
<text x="30.3" y="76.5">0402</text>
<text x="53.1" y="76.5">0402</text>
<text x="78.4" y="76" transform="rotate(90 78.4 76)">0402</text>
<text x="243.6" y="95.6">0402</text>
<text x="200.4" y="107">0402</text>
<text x="208.1" y="107">0402</text>
<text x="143.3" y="154">0402</text>
<text x="259.5" y="151.4" transform="rotate(-90 259.5 151.4)">0402</text>
</g>
</svg>
